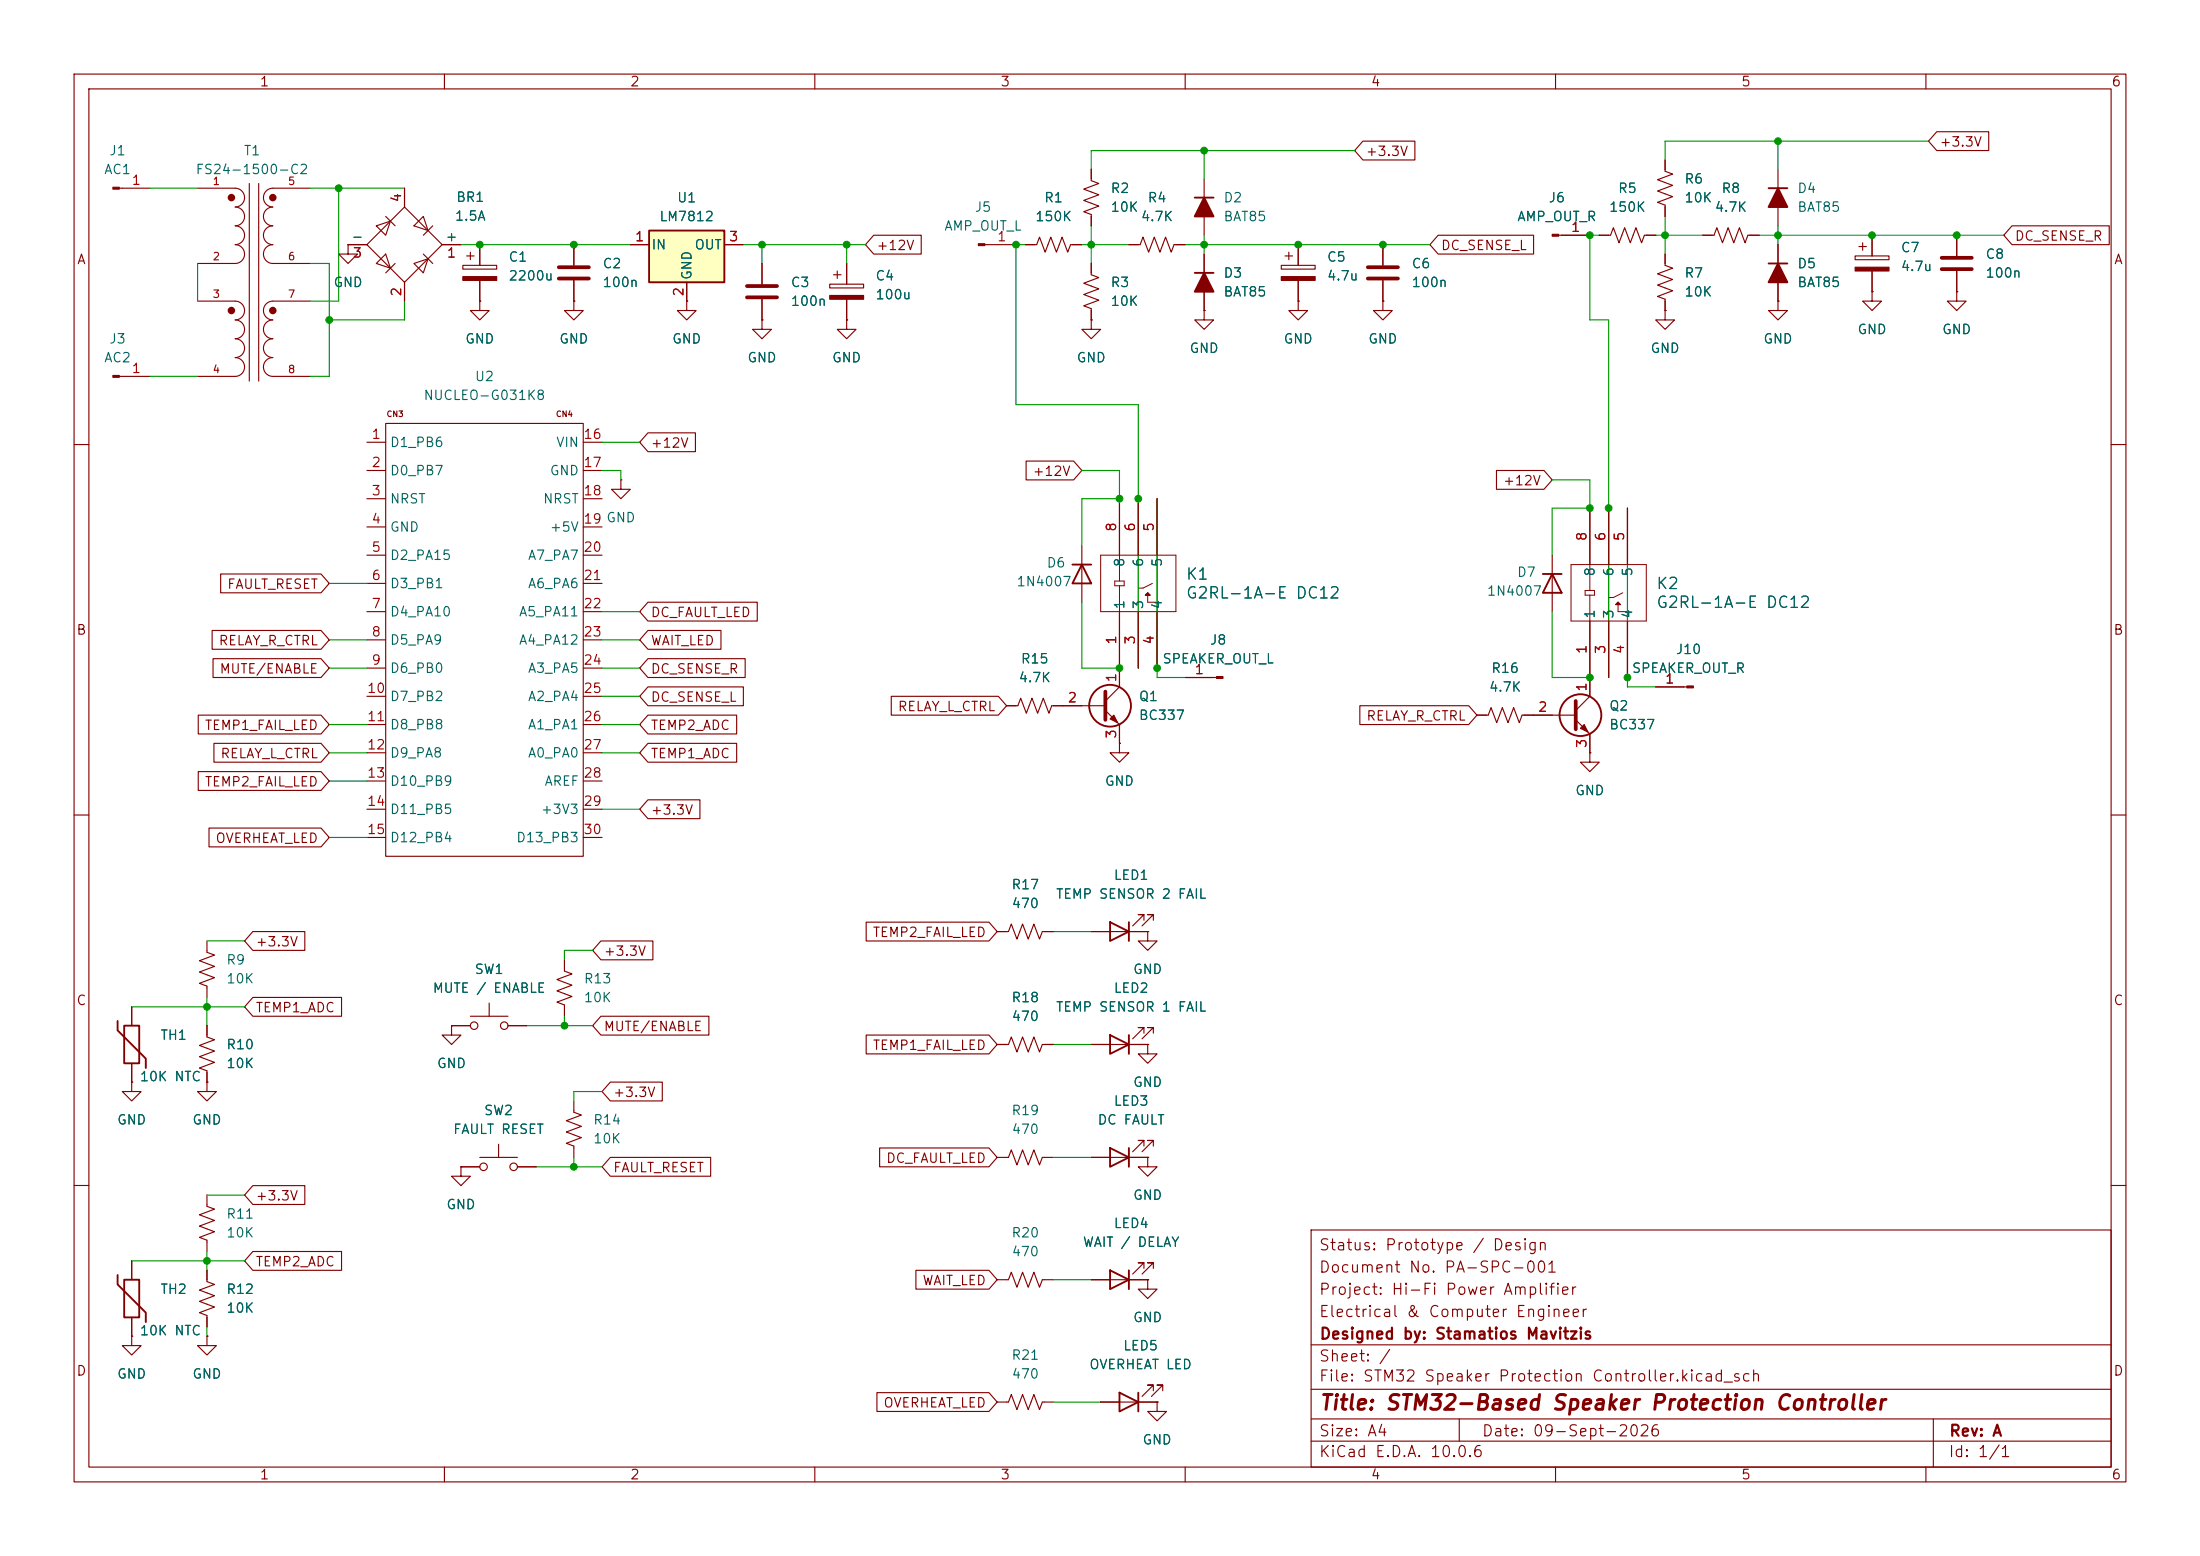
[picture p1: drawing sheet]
<svg xmlns="http://www.w3.org/2000/svg" width="297mm" height="210mm" viewBox="0 0 297 210" stroke-linecap="round" stroke-linejoin="round" font-family="sans-serif">
<g fill="none" stroke="#840000" stroke-width=".15">
<path d="M10 10h277v190h-277zM12 12h273v186h-273zM60 10v2M110 10v2M160 10v2M210 10v2M260 10v2M102.9 35.6v2.8M112 38.4h4.6v.5h-4.6zM112.5 37.1h1M113 36.6v1M114.3 35.6v2.8"/>
<path d="M132.9 33h4.3M147.3 35.6v1.5l1 .4-2 .7 2 .8-2 .8 2 .7-2 .8 1 .4v1.5M186.7 33v2.8M186.7 37.8v2.8M210.4 31.8h4.2M240 33v7.6M102.9 43.2v1.3h1.2l-1.2 1.2-1.3-1.2h1.3M102.9 43.2h.1M102.9 40.4v2.8M114.3 43.2v1.3h1.3l-1.3 1.2-1.3-1.2h1.3M114.3 43.2h.1M114.3 40.4v2.8"/>
<path d="M147.3 43.2v1.3h1.3l-1.3 1.2-1.3-1.2h1.3M147.3 43.2h.1M224.8 41.9v1.3h1.3l-1.3 1.3-1.3-1.3h1.3M224.8 41.9h.1M240 40.6v1.3h1.3l-1.3 1.3-1.2-1.3h1.2M240 40.6h.1M10 60h2M146 73.7v7.6M151.1 67.3v7.6M153.7 67.3v7.6M156.2 67.3v7.6M285 60h2"/>
<path d="M151.1 82.6v7.6M153.7 82.6v7.6M156.2 82.6v7.6M160 91.4h4.2M10 110h2M285 110h2M27.9 127v1.5l1.1 .4-2.1 .8 2.1 .7-2.1 .8 2.1 .8-2.1 .7 1 .4v1.5M27.9 138.4v1.6l1.1 .3-2.1 .8 2.1 .8-2.1 .7 2.1 .8-2.1 .7 1 .4v1.6M17.8 146.1v1.2h1.2l-1.2 1.3-1.3-1.3h1.3M17.8 146.1h.1M10 160h2M27.9 161.3v1.5l1.1 .4-2.1 .8 2.1 .7-2.1 .8 2.1 .7-2.1 .8 1 .4v1.5"/>
<path d="M134.6 172.7h1.5l.4-1 .8 2 .7-2 .8 2 .8-2 .7 2 .4-1h1.5M177 166h108v32h-108zM285 160h2M27.9 180.3v1.3h1.3l-1.3 1.3-1.2-1.3h1.2M27.9 180.3h.1M60 198v2M110 198v2M156.2 189.2v1.3h1.3l-1.3 1.3-1.3-1.3h1.3M156.2 189.2h.1M160 198v2M177 194.5h108M177 191.5h108"/>
<path d="M177 187.5h108M177 181.5h108M197 191.5v3M210 198v2M260 198v2M261 191.5v6.5"/>
</g>
<path d="M238.8 35.6h2.5M144.8 76.2h2.5M146 76.2l1.3 2.5h-2.5z" fill="none" stroke="#840000" stroke-width=".25"/>
<g fill="#840000" stroke="#840000" stroke-width=".15">
<path d="M112 39.9h4.6v.5h-4.6z"/>
<path d="M132.1 32.9h.8v.2h-.8z"/>
<path d="M209.5 31.6h.9v.3h-.9z"/>
<path d="M164.2 91.3h.9v.3h-.9z"/>
<path d="M154.6 80.3l.3-.3 .4 .3z"/>
</g>
<path d="M100.8 38.6h4.1M184.7 36.1h4M184.7 37.6h4M100.8 40.1h4.1" fill="none" stroke="#840000" stroke-width=".51"/>
<path d="M148.6 74.9h10.1v7.7h-10.1zM150.5 78.4h1.3v.7h-1.3zM151.1 74.9v3.5M151.1 79.1v3.5M153.7 74.9v7.7M155.6 78.7l-1.3 .7h-.6M156.2 74.9v7.7M154.6 80.3l.3-.3 .4 .3zM154.9 80v1.3h1.3" fill="none" stroke="#840000" stroke-width=".14"/>
<path d="M240 35.6l1.3 2.5h-2.5z" fill="#840000" stroke="#840000" stroke-width=".25"/>
<path d="M87.6 31.1h10.2v7h-10.2z" fill="#ffffc2"/>
<g fill="none" stroke="#840000" stroke-width=".25">
<path d="M87.6 31.1h10.2v7h-10.2zM161.3 26.7h2.5M161.3 36.8h2.5M238.8 25.4h2.5M208.3 77.5h2.5M209.5 77.5l1.3 2.5h-2.5zM15.9 137.8v1.3l3.8 3.8v1.2M16.8 138.4h2v5.1h-2zM149.9 124.5l2.5 1.2-2.5 1.3zM149.9 139.7l2.5 1.3-2.5 1.2zM152.4 124.5v2.5M152.4 139.7v2.5"/>
<path d="M149.9 154.9l2.5 1.3-2.5 1.3zM152.4 154.9v2.6M15.9 172.1v1.3l3.8 3.8v1.2M16.8 172.7h2v5.1h-2zM149.9 171.5l2.5 1.2-2.5 1.3zM152.4 171.5v2.5M151.1 188l2.6 1.2-2.6 1.3zM153.7 188v2.5"/>
<circle cx="149.9" cy="95.2" r="2.82"/>
<circle cx="213.4" cy="96.5" r="2.82"/>
</g>
<g fill="none" stroke="#840000" stroke-width=".15">
<path d="M184 19h7v2.6h-7l-1.1-1.3zM261.5 17.8h7v2.5h-7l-1.2-1.2zM16.1 25.4h4.2M26.7 25.4h5a1.27 1.27 0 0 1 1.3 1.3 1.27 1.27 0 0 1-1.3 1.2 1.27 1.27 0 0 1 1.3 1.3 1.27 1.27 0 0 1-1.3 1.3 1.27 1.27 0 0 1 1.3 1.3 1.27 1.27 0 0 1-1.3 1.2 1.27 1.27 0 0 1 1.3 1.3 1.27 1.27 0 0 1-1.3 1.3h-5M33.7 24.8v26.6M34.9 24.8v26.6M41.9 25.4h-5.1a1.27 1.27 0 0 0-1.2 1.3 1.27 1.27 0 0 0 1.2 1.2 1.27 1.27 0 0 0-1.2 1.3 1.27 1.27 0 0 0 1.2 1.3 1.27 1.27 0 0 0-1.2 1.3 1.27 1.27 0 0 0 1.2 1.2 1.27 1.27 0 0 0-1.2 1.3 1.27 1.27 0 0 0 1.2 1.3h5.1M47 33v1.3h1.3l-1.3 1.3-1.3-1.3h1.3M47 33h.1M47 33h2.5M50.8 30.5l1.9-.7-.6 2zM50.8 35.6l1.3-1.3 .6 1.9z"/>
<path d="M52.1 29.2l1.2 1.3M53.3 35.6l-1.2 1.2M54.6 27.9l5.1 5.1-5.1 5.1-5.1-5.1zM54.6 25.4v2.5M54.6 38.1v2.5M55.9 30.5l1.2-1.3 .7 1.9zM55.9 35.6l1.9-.7-.7 1.9zM57.1 34.3l1.3 1.3M58.4 30.5l-1.3 1.3M59.7 33h2.5M62.5 35.8h4.6v.5h-4.6zM63 34.5h1"/>
<path d="M63.5 34v1.1M64.8 33v2.8M64.8 37.8v2.8M77.5 33v2.8M77.5 37.8v2.8M85.1 33h2.5M92.7 38.1v2.5M97.8 33h2.5M102.9 35.6v2.8M114.3 35.6v2.8M118 31.7h6.4v2.6h-6.4l-1.2-1.3zM138.4 33h1.6l.3-1 .8 2 .8-2 .7 2 .8-2 .7 2 .4-1h1.5"/>
<path d="M147.3 22.9v1.5l1 .4-2 .7 2 .8-2 .8 2 .7-2 .8 1 .4v1.5M147.3 35.6v1.2M152.4 33h1.5l.4-1 .8 2 .7-2 .8 2 .8-2 .7 2 .4-1h1.5M162.6 24.1v7.7M162.6 34.3v7.6M173 35.8h4.5v.5h-4.5zM173.5 34.5h1M174 34v1.1M175.3 33v2.8M175.3 37.8v2.8M186.7 33v2.8M186.7 37.8v2.8"/>
<path d="M194.2 31.7h12.8v2.6h-12.8l-1.2-1.3zM210.8 31.8h3.8M215.9 31.8h1.5l.4-1.1 .8 2.1 .7-2.1 .8 2.1 .8-2.1 .7 2.1 .4-1h1.5M224.8 21.6v1.5l1 .4-2 .8 2 .7-2 .8 2 .7-2 .8 1 .4v1.5M224.8 34.3v1.5l1 .4-2 .8 2 .7-2 .8 2 .7-2 .8 1 .4v1.5M229.9 31.8h1.5l.4-1.1 .7 2.1 .8-2.1 .8 2.1 .7-2.1 .8 2.1 .4-1h1.5M240 22.9v7.6M240 33v2.6M240 38.1v2.5M250.4 34.5h4.6v.6h-4.6zM251 33.3h1M251.5 32.8v1"/>
<path d="M252.7 39.4v1.2h1.3l-1.3 1.3-1.2-1.3h1.2M252.7 39.4h.1M252.7 31.8v2.7M252.7 36.6v2.8M264.2 39.4v1.2h1.2l-1.2 1.3-1.3-1.3h1.3M264.2 39.4h.1M264.2 31.8v2.7M264.2 36.6v2.8M271.6 30.5h13.1v2.5h-13.1l-1.1-1.2zM16.1 50.8h4.2M26.7 40.6h5a1.27 1.27 0 0 1 1.3 1.3 1.27 1.27 0 0 1-1.3 1.3 1.27 1.27 0 0 1 1.3 1.3 1.27 1.27 0 0 1-1.3 1.2 1.27 1.27 0 0 1 1.3 1.3 1.27 1.27 0 0 1-1.3 1.3 1.27 1.27 0 0 1 1.3 1.2 1.27 1.27 0 0 1-1.3 1.3h-5M41.9 40.6h-5.1a1.27 1.27 0 0 0-1.2 1.3 1.27 1.27 0 0 0 1.2 1.3 1.27 1.27 0 0 0-1.2 1.3 1.27 1.27 0 0 0 1.2 1.2 1.27 1.27 0 0 0-1.2 1.3 1.27 1.27 0 0 0 1.2 1.3 1.27 1.27 0 0 0-1.2 1.2 1.27 1.27 0 0 0 1.2 1.3h5.1"/>
<path d="M49.5 59.7h2.6M52.1 57.2h26.6v58.4h-26.6zM64.8 40.6v1.3h1.2l-1.2 1.3-1.3-1.3h1.3M64.8 40.6h.1M77.5 40.6v1.3h1.2l-1.2 1.3-1.3-1.3h1.3M77.5 40.6h.1M78.7 59.7h2.6M87.5 58.4h6.4v2.6h-6.4l-1.1-1.3zM92.7 40.6v1.3h1.3l-1.3 1.3-1.3-1.3h1.3M92.7 40.6h.1M102.9 43.2h.1M102.9 40.4v2.8"/>
<path d="M114.3 43.2h.1M114.3 40.4v2.8M147.3 43.2h.1M147.3 41.9v1.3M162.6 41.9v1.3h1.2l-1.2 1.3-1.3-1.3h1.3M162.6 41.9h.1M175.3 40.6v1.3h1.2l-1.2 1.3-1.3-1.3h1.3M175.3 40.6h.1M186.7 40.6v1.3h1.3l-1.3 1.3-1.3-1.3h1.3M186.7 40.6h.1M224.8 41.9h.1M240 40.6h.1"/>
<path d="M29.8 77.5h13.5l1.1 1.2-1.1 1.3h-13.5zM49.5 63.5h2.6M49.5 67.3h2.6M49.5 71.1h2.6M49.5 74.9h2.6M49.5 78.7h2.6M78.7 63.5h2.6M78.7 67.3h2.6M78.7 71.1h2.6M78.7 74.9h2.6M78.7 78.7h2.6M83.8 64.8v1.2h1.3l-1.3 1.3-1.3-1.3h1.3"/>
<path d="M83.8 64.8h.1M138.5 62.2h6.4l1.1 1.3-1.1 1.3h-6.4zM151.1 67.3v7.6M153.7 67.3v7.6M156.2 67.3v7.6M202 63.5h6.4l1.1 1.3-1.1 1.2h-6.4zM209.5 74.9v7.7M214.6 68.6v7.6M217.2 68.6v7.6M219.7 68.6v7.6M26.8 96.5h16.5l1.1 1.3-1.1 1.3h-16.5zM28.6 85.1h14.7l1.1 1.3-1.1 1.2h-14.7z"/>
<path d="M28.8 88.9h14.5l1.1 1.3-1.1 1.2h-14.5zM49.5 82.6h2.6M49.5 86.4h2.6M49.5 90.2h2.6M49.5 94h2.6M49.5 97.8h2.6M78.7 82.6h2.6M78.7 86.4h2.6M78.7 90.2h2.6M78.7 94h2.6M78.7 97.8h2.6M87.5 92.7h12.9v2.6h-12.9l-1.1-1.3z"/>
<path d="M87.5 96.5h11.9v2.6h-11.9l-1.1-1.3zM87.5 85.1h9.8v2.5h-9.8l-1.1-1.2zM87.5 81.3h14.7v2.5h-14.7l-1.1-1.2zM87.5 88.9h13.1v2.5h-13.1l-1.1-1.2zM120.3 94h14.5l1.1 1.3-1.1 1.2h-14.5zM135.9 95.3h1.5l.4-1.1 .8 2.1 .7-2.1 .8 2.1 .7-2.1 .8 2.1 .4-1h7.2M149.2 95.9l1.9 1.9v2.5M151.1 82.6v10.1l-1.9 1.9M153.7 82.6v7.6M156.2 82.6v7.6M160 91.4h3.8M183.6 95.2h14.7l1.1 1.3-1.1 1.3h-14.7z"/>
<path d="M199.4 96.5h1.5l.4-1 .8 2 .7-2 .8 2 .7-2 .8 2 .4-1h7.2M212.7 97.2l1.9 1.9v2.5M214.6 83.8v10.2l-1.9 1.9M217.2 83.8v7.6M219.7 83.8v7.6M223.5 92.7h4.2M26.8 104.1h16.5l1.1 1.3-1.1 1.3h-16.5zM28.2 111.8h15.1l1.1 1.2-1.1 1.3h-15.1zM28.9 100.3h14.4l1.1 1.3-1.1 1.3h-14.4zM49.5 101.6h2.6M49.5 105.4h2.6M49.5 109.2h2.6"/>
<path d="M49.5 113h2.6M78.7 101.6h2.6M78.7 105.4h2.6M78.7 109.2h2.6M78.7 113h2.6M87.5 107.9h7v2.6h-7l-1.1-1.3zM87.5 100.3h11.9v2.6h-11.9l-1.1-1.3zM151.1 100.3v1.3h1.3l-1.3 1.3-1.2-1.3h1.2M151.1 100.3h.1M214.6 101.6v1.3h1.3l-1.3 1.2-1.2-1.2h1.2M214.6 101.6h.1M17.8 135.9v2.5"/>
<path d="M27.9 138.4v1.3M34.1 125.7h7.1v2.6h-7.1l-1.1-1.3zM34.1 134.6h12v2.6h-12l-1.1-1.3zM61 138.4v1.3h1.2l-1.2 1.3-1.3-1.3h1.3M61 138.4h.1M61 138.4h2.5M63.5 137.2h5.1M66 135.4v1.8M68.6 138.4h2.5M76.2 129.5v1.6l1 .3-2 .8 2 .8-2 .7 2 .8-2 .8 1 .3v1.6M81.1 127h7v2.5h-7l-1.1-1.2zM81.1 137.2h14.6v2.5h-14.6l-1.1-1.3z"/>
<path d="M116.9 139.7h16.6l1.1 1.3-1.1 1.2h-16.6zM116.9 124.5h16.6l1.1 1.2-1.1 1.3h-16.6zM134.6 125.7h1.5l.4-1 .8 2 .7-2 .8 2 .8-2 .7 2 .4-1h1.5M147.3 125.7h7.6M154.4 124.2v-.8h-.7h.7l-1.5 1.6M154.4 139.4v-.7h-.7h.7l-1.5 1.5M154.9 125.7v1.3h1.3l-1.3 1.3-1.2-1.3h1.2M154.9 125.7h.1M155.7 124.2v-.8h-.8h.8l-1.5 1.6M155.7 139.4v-.7h-.8h.8l-1.5 1.5M17.8 146.1h.1M17.8 143.5v2.6"/>
<path d="M27.9 146.1v1.2h1.3l-1.3 1.3-1.2-1.3h1.2M27.9 146.1h.1M27.9 144.8v1.3M62.2 157.5v1.3h1.3l-1.3 1.2-1.2-1.2h1.2M62.2 157.5h.1M62.2 157.5h2.6M64.8 156.2h5M67.3 154.4v1.8M69.8 157.5h2.6M77.5 148.6v1.5l1 .4-2 .8 2 .7-2 .8 2 .7-2 .8 1 .4v1.5M82.4 156.2h13.5v2.6h-13.5l-1.1-1.3zM82.4 146h7v2.6h-7l-1.1-1.3z"/>
<path d="M118.7 154.9h14.8l1.1 1.3-1.1 1.3h-14.8zM134.6 141h1.5l.4-1 .8 2 .7-2 .8 2 .8-2 .7 2 .4-1h1.5M134.6 156.2h1.5l.4-1 .8 2 .7-2 .8 2 .8-2 .7 2 .4-1h1.5M147.3 156.2h7.6M147.3 141h7.6M154.4 154.7v-.8h-.7h.7l-1.5 1.5M154.9 141v1.2h1.3l-1.3 1.3-1.2-1.3h1.2M154.9 141h.1M154.9 156.2v1.3h1.3l-1.3 1.3-1.2-1.3h1.2M154.9 156.2h.1M155.7 154.7v-.8h-.8h.8l-1.5 1.5M17.8 170.2v2.5"/>
<path d="M17.8 177.8v2.5M27.9 171.5v1.5l1.1 .4-2.1 .7 2.1 .8-2.1 .7 2.1 .8-2.1 .8 1 .3v1.6M34.1 168.9h12v2.6h-12l-1.1-1.3zM34.1 160h7.1v2.6h-7.1l-1.1-1.3zM123.6 171.4h9.9l1.1 1.3-1.1 1.3h-9.9zM147.3 172.7h7.6M154.4 171.2v-.8h-.7h.7l-1.5 1.6M154.9 172.7v1.3h1.3l-1.3 1.3-1.2-1.3h1.2M154.9 172.7h.1M155.7 171.2v-.8h-.8h.8l-1.5 1.6M17.8 180.3v1.3h1.2l-1.2 1.3-1.3-1.3h1.3M17.8 180.3h.1"/>
<path d="M27.9 180.3h.1M118.4 188h15.1l1.1 1.2-1.1 1.3h-15.1zM134.6 189.2h1.5l.4-1 .8 2 .7-2 .8 2 .8-2 .7 2 .4-1h1.5M148.6 189.2h7.6M155.7 187.7v-.8h-.8h.8l-1.5 1.6M156.2 189.2h.1M157 187.7v-.8h-.8h.8l-1.6 1.6"/>
<circle cx="64" cy="138.4" r=".51"/>
<circle cx="68.1" cy="138.4" r=".51"/>
<circle cx="65.3" cy="157.5" r=".51"/>
<circle cx="69.3" cy="157.5" r=".51"/>
</g>
<g fill="#840000" stroke="#840000" stroke-width=".15">
<path d="M62.5 37.3h4.6v.5h-4.6z"/>
<path d="M15.2 25.3h.9v.2h-.9z"/>
<path d="M15.2 50.7h.9v.2h-.9z"/>
<path d="M173 37.3h4.5v.5h-4.5z"/>
<path d="M213.9 97.8l.5 1-1-.5z"/>
<path d="M218.1 81.6l.3-.3 .4 .3z"/>
<path d="M227.7 92.6h.9v.2h-.9z"/>
<path d="M250.4 36.1h4.6v.5h-4.6z"/>
<path d="M150.4 96.5l.5 1-1-.5z"/>
</g>
<g fill="none" stroke="#840000" stroke-width=".51">
<path d="M75.4 36.1h4.1M75.4 37.6h4.1M262.1 34.8h4.1M262.1 36.3h4.1M149.2 93.3v3.9M212.7 94.6v3.8"/>
<circle cx="31.2" cy="26.7" r=".25"/>
<circle cx="36.8" cy="26.7" r=".25"/>
<circle cx="31.2" cy="41.9" r=".25"/>
<circle cx="36.8" cy="41.9" r=".25"/>
</g>
<g fill="#840000" stroke="#840000" stroke-width=".25">
<path d="M162.6 26.7l1.2 2.5h-2.5z"/>
<path d="M240 25.4l1.3 2.5h-2.5z"/>
<path d="M162.6 36.8l1.2 2.6h-2.5z"/>
</g>
<path d="M212.1 76.2h10.1v7.6h-10.1zM214 79.7h1.3v.6h-1.3zM214.6 76.2v3.5M217.2 76.2v7.6M219.7 76.2v7.6M214.6 80.3v3.5M218.1 81.6l.3-.3 .4 .3zM218.4 81.3v1.3h1.3M219.1 80l-1.3 .6h-.6" fill="none" stroke="#840000" stroke-width=".14"/>
<g fill="none" stroke="#009600" stroke-width=".15">
<path d="M240 19.1v3.8M260.3 19.1h-35.5v2.5M20.3 25.4h6.4M26.7 35.6v5M41.9 35.6h2.5v15.2h-2.5M41.9 25.4h12.7M45.7 25.4v15.2h-3.8M62.2 33h22.9M100.3 33h16.5M102.9 33v2.6M114.3 33v2.6M138.4 33h-1.2v21.6h16.5v35.6"/>
<path d="M146 33h6.4M147.3 30.5v5.1M160 33h33M162.6 20.3v3.8M162.6 31.8v2.5M182.9 20.3h-35.6v2.6M215.9 31.8h-1.3v11.4h2.6v48.2M223.5 31.8h6.4M224.8 29.2v5.1M237.5 31.8h33M240 30.5v2.5M20.3 50.8h6.4"/>
<path d="M54.6 40.6v2.6h-10.2M81.3 59.7h5.1M44.4 78.7h5.1M81.3 63.5h2.5v1.3M146 63.5h5.1v3.8h-5.1v6.4M156.2 67.3v24.1h3.8M209.5 64.8h5.1v3.8h-5.1v6.3M219.7 68.6v24.1h3.8M44.4 90.2h5.1M44.4 86.4h5.1M44.4 97.8h5.1M81.3 82.6h5.1"/>
<path d="M81.3 90.2h5.1M81.3 86.4h5.1M81.3 97.8h5.1M81.3 94h5.1M146 81.3v8.9h5.1M209.5 82.6v8.8h5.1M44.4 105.4h5.1M44.4 101.6h5.1M44.4 113h5.1M81.3 101.6h5.1M81.3 109.2h5.1M17.8 135.9h15.2"/>
<path d="M27.9 134.6v3.8M27.9 127h5.1M71.1 138.4h8.9M76.2 137.2v1.2M80 128.3h-3.8v1.2M142.2 125.7h5.1M72.4 157.5h8.9M77.5 156.2v1.3M81.3 147.3h-3.8v1.3M142.2 156.2h5.1M142.2 141h5.1M17.8 170.2h15.2"/>
<path d="M27.9 168.9v2.6M27.9 179.1v1.2M27.9 161.3h5.1M142.2 172.7h5.1M142.2 189.2h6.4"/>
</g>
<g fill="#009600" stroke="#009600" stroke-width=".14">
<circle cx="114.3" cy="33" r=".46"/>
<circle cx="102.9" cy="33" r=".46"/>
<circle cx="151.1" cy="67.3" r=".46"/>
<circle cx="153.7" cy="67.3" r=".46"/>
<circle cx="137.2" cy="33" r=".46"/>
<circle cx="77.5" cy="33" r=".46"/>
<circle cx="45.7" cy="25.4" r=".46"/>
<circle cx="44.4" cy="43.2" r=".46"/>
<circle cx="64.8" cy="33" r=".46"/>
<circle cx="214.6" cy="91.4" r=".46"/>
<circle cx="219.7" cy="91.4" r=".46"/>
<circle cx="217.2" cy="68.6" r=".46"/>
<circle cx="214.6" cy="68.6" r=".46"/>
<circle cx="77.5" cy="157.5" r=".46"/>
<circle cx="76.2" cy="138.4" r=".46"/>
<circle cx="27.9" cy="170.2" r=".46"/>
<circle cx="27.9" cy="135.9" r=".46"/>
<circle cx="240" cy="31.8" r=".46"/>
<circle cx="240" cy="19.1" r=".46"/>
<circle cx="214.6" cy="31.8" r=".46"/>
<circle cx="264.2" cy="31.8" r=".46"/>
<circle cx="252.7" cy="31.8" r=".46"/>
<circle cx="224.8" cy="31.8" r=".46"/>
<circle cx="151.1" cy="90.2" r=".46"/>
<circle cx="156.2" cy="90.2" r=".46"/>
<circle cx="147.3" cy="33" r=".46"/>
<circle cx="162.6" cy="20.3" r=".46"/>
<circle cx="162.6" cy="33" r=".46"/>
<circle cx="175.3" cy="33" r=".46"/>
<circle cx="186.7" cy="33" r=".46"/>
</g>
<text font-size="2" fill="#840000" x="178" y="190.8">Title: STM32-Based Speaker Protection Controller</text>
<g font-size="1.5" fill="#006464">
<text x="160" y="78.6">K1</text>
<text x="160" y="81.2">G2RL-1A-E DC12</text>
<text x="223.5" y="79.9">K2</text>
<text x="223.5" y="82.4">G2RL-1A-E DC12</text>
</g>
<g font-size="1.5" fill="#840000">
<text x="178" y="172.1">Document No. PA-SPC-001</text>
<text x="178" y="169.1">Status: Prototype / Design</text>
<text x="178" y="178.1">Electrical &amp; Computer Engineer</text>
<text x="178" y="175.1">Project: Hi-Fi Power Amplifier</text>
<text x="178" y="184.1">Sheet: /</text>
<text x="178" y="181.1">Designed by: Stamatios Mavitzis</text>
<text x="178" y="186.8">File: STM32 Speaker Protection Controller.kicad_sch</text>
<text x="178" y="197">KiCad E.D.A. 10.0.6</text>
<text x="178" y="194.2">Size: A4</text>
<text x="200" y="194.2">Date: 09-Sept-2026</text>
<text x="263" y="197">Id: 1/1</text>
<text x="263" y="194.2">Rev: A</text>
</g>
<g font-size="1.3" fill="#840000">
<text x="35" y="12">1</text>
<text x="85" y="12">2</text>
<text x="135" y="12">3</text>
<text x="185" y="12">4</text>
<text x="235" y="12">5</text>
<text x="285" y="12">6</text>
<text x="184.3" y="21.4">+3.3V</text>
<text x="261.8" y="20.1">+3.3V</text>
<text x="10.3" y="36">A</text>
<text x="118.2" y="34.1">+12V</text>
<text x="194.4" y="34.1">DC_SENSE_L</text>
<text x="271.9" y="32.8">DC_SENSE_R</text>
<text x="285.3" y="36">A</text>
<text x="87.8" y="60.7">+12V</text>
<text x="139.3" y="64.6">+12V</text>
<text x="202.8" y="65.8">+12V</text>
<text x="30.6" y="79.8">FAULT_RESET</text>
<text x="87.8" y="83.6">DC_FAULT_LED</text>
<text x="10.2" y="86">B</text>
<text x="29.4" y="87.4">RELAY_R_CTRL</text>
<text x="87.8" y="87.4">WAIT_LED</text>
<text x="285.2" y="86">B</text>
<text x="29.5" y="91.2">MUTE/ENABLE</text>
<text x="87.8" y="95">DC_SENSE_L</text>
<text x="87.8" y="91.2">DC_SENSE_R</text>
<text x="27.6" y="98.8">TEMP1_FAIL_LED</text>
<text x="87.8" y="98.8">TEMP2_ADC</text>
<text x="121.1" y="96.3">RELAY_L_CTRL</text>
<text x="184.4" y="97.6">RELAY_R_CTRL</text>
<text x="27.6" y="106.5">TEMP2_FAIL_LED</text>
<text x="29.7" y="102.7">RELAY_L_CTRL</text>
<text x="87.8" y="102.7">TEMP1_ADC</text>
<text x="87.8" y="110.3">+3.3V</text>
<text x="29" y="114.1">OVERHEAT_LED</text>
<text x="34.4" y="128.1">+3.3V</text>
<text x="81.4" y="129.3">+3.3V</text>
<text x="117.7" y="126.8">TEMP2_FAIL_LED</text>
<text x="10.2" y="136">C</text>
<text x="34.4" y="136.9">TEMP1_ADC</text>
<text x="285.2" y="136">C</text>
<text x="81.4" y="139.5">MUTE/ENABLE</text>
<text x="117.7" y="142">TEMP1_FAIL_LED</text>
<text x="82.7" y="148.4">+3.3V</text>
<text x="82.7" y="158.5">FAULT_RESET</text>
<text x="119.5" y="157.3">DC_FAULT_LED</text>
<text x="34.4" y="162.3">+3.3V</text>
<text x="34.4" y="171.2">TEMP2_ADC</text>
<text x="124.4" y="173.8">WAIT_LED</text>
<text x="10.2" y="186">D</text>
<text x="285.2" y="186">D</text>
<text x="119.2" y="190.3">OVERHEAT_LED</text>
<text x="35" y="200">1</text>
<text x="85" y="200">2</text>
<text x="135" y="200">3</text>
<text x="185" y="200">4</text>
<text x="235" y="200">5</text>
<text x="285" y="200">6</text>
</g>
<g font-size="1.3" fill="#006464">
<text x="14" y="23.8">AC1</text>
<text x="14.7" y="21.3">J1</text>
<text x="26.3" y="23.8">FS24-1500-C2</text>
<text x="32.8" y="21.3">T1</text>
<text x="61.5" y="27.6">BR1</text>
<text x="91.3" y="27.6">U1</text>
<text x="131.5" y="28.9">J5</text>
<text x="140.9" y="27.6">R1</text>
<text x="149.8" y="26.4">R2</text>
<text x="149.8" y="28.9">10K</text>
<text x="154.8" y="27.6">R4</text>
<text x="165.1" y="27.6">D2</text>
<text x="209" y="27.6">J6</text>
<text x="217.1" y="28.9">150K</text>
<text x="218.3" y="26.4">R5</text>
<text x="227.3" y="25.1">R6</text>
<text x="227.3" y="27.6">10K</text>
<text x="231.4" y="28.9">4.7K</text>
<text x="232.3" y="26.4">R8</text>
<text x="242.6" y="26.4">D4</text>
<text x="242.6" y="28.9">BAT85</text>
<text x="47.3" y="32.9">-</text>
<text x="60" y="32.9">+</text>
<text x="61.3" y="30.1">1.5A</text>
<text x="68.6" y="35.6">C1</text>
<text x="87.9" y="34">IN</text>
<text x="88.9" y="30.2">LM7812</text>
<text x="93.7" y="34">OUT</text>
<text x="127.4" y="31.4">AMP_OUT_L</text>
<text x="139.7" y="30.2">150K</text>
<text x="153.9" y="30.2">4.7K</text>
<text x="165.1" y="30.2">BAT85</text>
<text x="179.1" y="35.6">C5</text>
<text x="204.7" y="30.2">AMP_OUT_R</text>
<text x="256.5" y="34.4">C7</text>
<text x="268" y="35.3">C8</text>
<text x="44.9" y="39.1">GND</text>
<text x="68.6" y="38.2">2200u</text>
<text x="81.3" y="36.5">C2</text>
<text x="81.3" y="39.1">100n</text>
<text x="93.7" y="37.9" transform="rotate(-90 93.7 37.9)">GND</text>
<text x="106.7" y="39.1">C3</text>
<text x="106.7" y="41.6">100n</text>
<text x="118.1" y="38.2">C4</text>
<text x="118.1" y="40.7">100u</text>
<text x="149.8" y="39.1">R3</text>
<text x="149.8" y="41.6">10K</text>
<text x="165.1" y="37.8">D3</text>
<text x="165.1" y="40.3">BAT85</text>
<text x="179.1" y="38.2">4.7u</text>
<text x="190.5" y="36.5">C6</text>
<text x="190.5" y="39.1">100n</text>
<text x="227.3" y="37.8">R7</text>
<text x="227.3" y="40.3">10K</text>
<text x="242.6" y="36.5">D5</text>
<text x="242.6" y="39.1">BAT85</text>
<text x="256.5" y="36.9">4.7u</text>
<text x="268" y="37.8">100n</text>
<text x="14.7" y="46.7">J3</text>
<text x="62.7" y="46.7">GND</text>
<text x="75.4" y="46.7">GND</text>
<text x="90.6" y="46.7">GND</text>
<text x="160.5" y="48">GND</text>
<text x="173.2" y="46.7">GND</text>
<text x="184.6" y="46.7">GND</text>
<text x="222.7" y="48">GND</text>
<text x="238" y="46.7">GND</text>
<text x="250.7" y="45.4">GND</text>
<text x="262.1" y="45.4">GND</text>
<text x="14" y="49.2">AC2</text>
<text x="64" y="51.8">U2</text>
<text x="100.8" y="49.2">GND</text>
<text x="112.2" y="49.2">GND</text>
<text x="145.3" y="49.2">GND</text>
<text x="57.1" y="54.3">NUCLEO-G031K8</text>
<text x="52.6" y="60.7">D1_PB6</text>
<text x="52.6" y="64.5">D0_PB7</text>
<text x="74.1" y="64.5">GND</text>
<text x="75" y="60.7">VIN</text>
<text x="52.6" y="68.3">NRST</text>
<text x="73.2" y="68.3">NRST</text>
<text x="52.6" y="72.1">GND</text>
<text x="52.6" y="75.9">D2_PA15</text>
<text x="71.2" y="75.9">A7_PA7</text>
<text x="74.1" y="72.1">+5V</text>
<text x="141.2" y="76.9">D6</text>
<text x="152.1" y="76.6" transform="rotate(-90 152.1 76.6)">8</text>
<text x="154.6" y="76.6" transform="rotate(-90 154.6 76.6)">6</text>
<text x="157.2" y="76.6" transform="rotate(-90 157.2 76.6)">5</text>
<text x="215.6" y="77.9" transform="rotate(-90 215.6 77.9)">8</text>
<text x="218.1" y="77.9" transform="rotate(-90 218.1 77.9)">6</text>
<text x="220.7" y="77.9" transform="rotate(-90 220.7 77.9)">5</text>
<text x="52.6" y="79.7">D3_PB1</text>
<text x="52.6" y="83.5">D4_PA10</text>
<text x="70" y="83.5">A5_PA11</text>
<text x="71.2" y="79.7">A6_PA6</text>
<text x="137.1" y="79.4">1N4007</text>
<text x="152.1" y="82.3" transform="rotate(-90 152.1 82.3)">1</text>
<text x="154.6" y="82.3" transform="rotate(-90 154.6 82.3)">3</text>
<text x="157.2" y="82.3" transform="rotate(-90 157.2 82.3)">4</text>
<text x="200.6" y="80.7">1N4007</text>
<text x="204.7" y="78.2">D7</text>
<text x="215.6" y="83.6" transform="rotate(-90 215.6 83.6)">1</text>
<text x="218.1" y="83.6" transform="rotate(-90 218.1 83.6)">3</text>
<text x="220.7" y="83.6" transform="rotate(-90 220.7 83.6)">4</text>
<text x="52.6" y="87.3">D5_PA9</text>
<text x="70" y="87.3">A4_PA12</text>
<text x="137.7" y="89.9">R15</text>
<text x="156.8" y="89.9">SPEAKER_OUT_L</text>
<text x="163.2" y="87.3">J8</text>
<text x="226.1" y="88.6">J10</text>
<text x="52.6" y="91.1">D6_PB0</text>
<text x="52.6" y="94.9">D7_PB2</text>
<text x="71.2" y="91.1">A3_PA5</text>
<text x="71.2" y="94.9">A2_PA4</text>
<text x="137.4" y="92.4">4.7K</text>
<text x="153.7" y="94.9">Q1</text>
<text x="200.9" y="93.7">4.7K</text>
<text x="201.2" y="91.1">R16</text>
<text x="220.2" y="91.1">SPEAKER_OUT_R</text>
<text x="52.6" y="98.8">D8_PB8</text>
<text x="71.2" y="98.8">A1_PA1</text>
<text x="153.7" y="97.5">BC337</text>
<text x="217.2" y="96.2">Q2</text>
<text x="217.2" y="98.8">BC337</text>
<text x="52.6" y="102.6">D9_PA8</text>
<text x="52.6" y="106.4">D10_PB9</text>
<text x="71.2" y="102.6">A0_PA0</text>
<text x="73.4" y="106.4">AREF</text>
<text x="149.1" y="106.4">GND</text>
<text x="212.6" y="107.6">GND</text>
<text x="52.6" y="110.2">D11_PB5</text>
<text x="52.6" y="114">D12_PB4</text>
<text x="69.6" y="114">D13_PB3</text>
<text x="72.9" y="110.2">+3V3</text>
<text x="150.3" y="119.1">LED1</text>
<text x="136.5" y="120.3">R17</text>
<text x="136.5" y="122.9">470</text>
<text x="142.5" y="121.6">TEMP SENSOR 2 FAIL</text>
<text x="30.5" y="130.5">R9</text>
<text x="64" y="131.8">SW1</text>
<text x="152.9" y="131.8">GND</text>
<text x="30.5" y="133">10K</text>
<text x="58.3" y="134.3">MUTE / ENABLE</text>
<text x="78.7" y="133">R13</text>
<text x="78.7" y="135.6">10K</text>
<text x="136.5" y="135.6">R18</text>
<text x="142.5" y="136.9">TEMP SENSOR 1 FAIL</text>
<text x="150.3" y="134.3">LED2</text>
<text x="21.6" y="140.7">TH1</text>
<text x="30.5" y="141.9">R10</text>
<text x="136.5" y="138.1">470</text>
<text x="18.8" y="146.3">10K NTC</text>
<text x="30.5" y="144.5">10K</text>
<text x="58.9" y="144.5">GND</text>
<text x="150.3" y="149.6">LED3</text>
<text x="152.9" y="147">GND</text>
<text x="15.7" y="152.1">GND</text>
<text x="25.9" y="152.1">GND</text>
<text x="61.1" y="153.4">FAULT RESET</text>
<text x="65.2" y="150.8">SW2</text>
<text x="80" y="152.1">R14</text>
<text x="80" y="154.6">10K</text>
<text x="136.5" y="150.8">R19</text>
<text x="136.5" y="153.4">470</text>
<text x="148.1" y="152.1">DC FAULT</text>
<text x="30.5" y="164.8">R11</text>
<text x="30.5" y="167.3">10K</text>
<text x="60.2" y="163.5">GND</text>
<text x="136.5" y="167.3">R20</text>
<text x="150.3" y="166.1">LED4</text>
<text x="152.9" y="162.3">GND</text>
<text x="136.5" y="169.9">470</text>
<text x="146.1" y="168.6">WAIT / DELAY</text>
<text x="21.6" y="175">TH2</text>
<text x="30.5" y="175">R12</text>
<text x="30.5" y="177.5">10K</text>
<text x="152.9" y="178.8">GND</text>
<text x="18.8" y="180.5">10K NTC</text>
<text x="136.5" y="183.8">R21</text>
<text x="147" y="185.1">OVERHEAT LED</text>
<text x="151.5" y="182.6">LED5</text>
<text x="15.7" y="186.4">GND</text>
<text x="25.9" y="186.4">GND</text>
<text x="136.5" y="186.4">470</text>
<text x="154.1" y="195.3">GND</text>
</g>
<g font-size="1.3" fill="#a90000">
<text x="17.7" y="25.3">1</text>
<text x="54.5" y="27.4" transform="rotate(-90 54.5 27.4)">4</text>
<text x="47.5" y="35.1">3</text>
<text x="60.2" y="35.1">1</text>
<text x="85.6" y="32.9">1</text>
<text x="98.3" y="32.9">3</text>
<text x="134.5" y="32.9">1</text>
<text x="212" y="31.6">1</text>
<text x="54.5" y="40.1" transform="rotate(-90 54.5 40.1)">2</text>
<text x="92.6" y="40.1" transform="rotate(-90 92.6 40.1)">2</text>
<text x="17.7" y="50.7">1</text>
<text x="50.1" y="59.6">1</text>
<text x="78.7" y="59.6">16</text>
<text x="50.1" y="63.4">2</text>
<text x="78.7" y="63.4">17</text>
<text x="50.1" y="67.2">3</text>
<text x="50.1" y="71">4</text>
<text x="78.7" y="67.2">18</text>
<text x="78.7" y="71">19 GND</text>
<text x="151" y="71.9" transform="rotate(-90 151 71.9)">8</text>
<text x="153.5" y="71.9" transform="rotate(-90 153.5 71.9)">6</text>
<text x="156.1" y="71.9" transform="rotate(-90 156.1 71.9)">5</text>
<text x="50.1" y="74.8">5</text>
<text x="78.7" y="74.8">20</text>
<text x="214.5" y="73.1" transform="rotate(-90 214.5 73.1)">8</text>
<text x="217" y="73.1" transform="rotate(-90 217 73.1)">6</text>
<text x="219.6" y="73.1" transform="rotate(-90 219.6 73.1)">5</text>
<text x="50.1" y="78.6">6</text>
<text x="50.1" y="82.4">7</text>
<text x="78.7" y="78.6">21</text>
<text x="78.7" y="82.4">22</text>
<text x="50.1" y="86.2">8</text>
<text x="78.7" y="86.2">23</text>
<text x="151" y="87.1" transform="rotate(-90 151 87.1)">1</text>
<text x="153.5" y="87.1" transform="rotate(-90 153.5 87.1)">3</text>
<text x="156.1" y="87.1" transform="rotate(-90 156.1 87.1)">4</text>
<text x="214.5" y="88.4" transform="rotate(-90 214.5 88.4)">1</text>
<text x="217" y="88.4" transform="rotate(-90 217 88.4)">3</text>
<text x="219.6" y="88.4" transform="rotate(-90 219.6 88.4)">4</text>
<text x="49.5" y="93.8">10</text>
<text x="50.1" y="90">9</text>
<text x="78.7" y="90">24</text>
<text x="78.7" y="93.8">25</text>
<text x="144" y="95.1">2</text>
<text x="151" y="92.2" transform="rotate(-90 151 92.2)">1</text>
<text x="161.2" y="91.3">1</text>
<text x="214.5" y="93.4" transform="rotate(-90 214.5 93.4)">1</text>
<text x="224.7" y="92.6">1</text>
<text x="49.5" y="97.7">11</text>
<text x="49.5" y="101.5">12</text>
<text x="78.7" y="97.7">26</text>
<text x="78.7" y="101.5">27</text>
<text x="151" y="99.8" transform="rotate(-90 151 99.8)">3</text>
<text x="207.5" y="96.4">2</text>
<text x="214.5" y="101.1" transform="rotate(-90 214.5 101.1)">3</text>
<text x="49.5" y="105.3">13</text>
<text x="78.7" y="105.3">28</text>
<text x="49.5" y="109.1">14</text>
<text x="49.5" y="112.9">15</text>
<text x="78.7" y="109.1">29</text>
<text x="78.7" y="112.9">30</text>
</g>
<g font-size="1" fill="#a90000">
<text x="28.6" y="25.2">1</text>
<text x="38.8" y="25.2">5</text>
<text x="28.6" y="35.4">2</text>
<text x="38.8" y="35.4">6</text>
<text x="28.6" y="40.5">3</text>
<text x="38.8" y="40.5">7</text>
<text x="28.6" y="50.6">4</text>
<text x="38.8" y="50.6">8</text>
</g>
<g font-size=".8" fill="#840000">
<text x="52.1" y="56.5">CN3</text>
<text x="75" y="56.5">CN4</text>
</g>
</svg>
